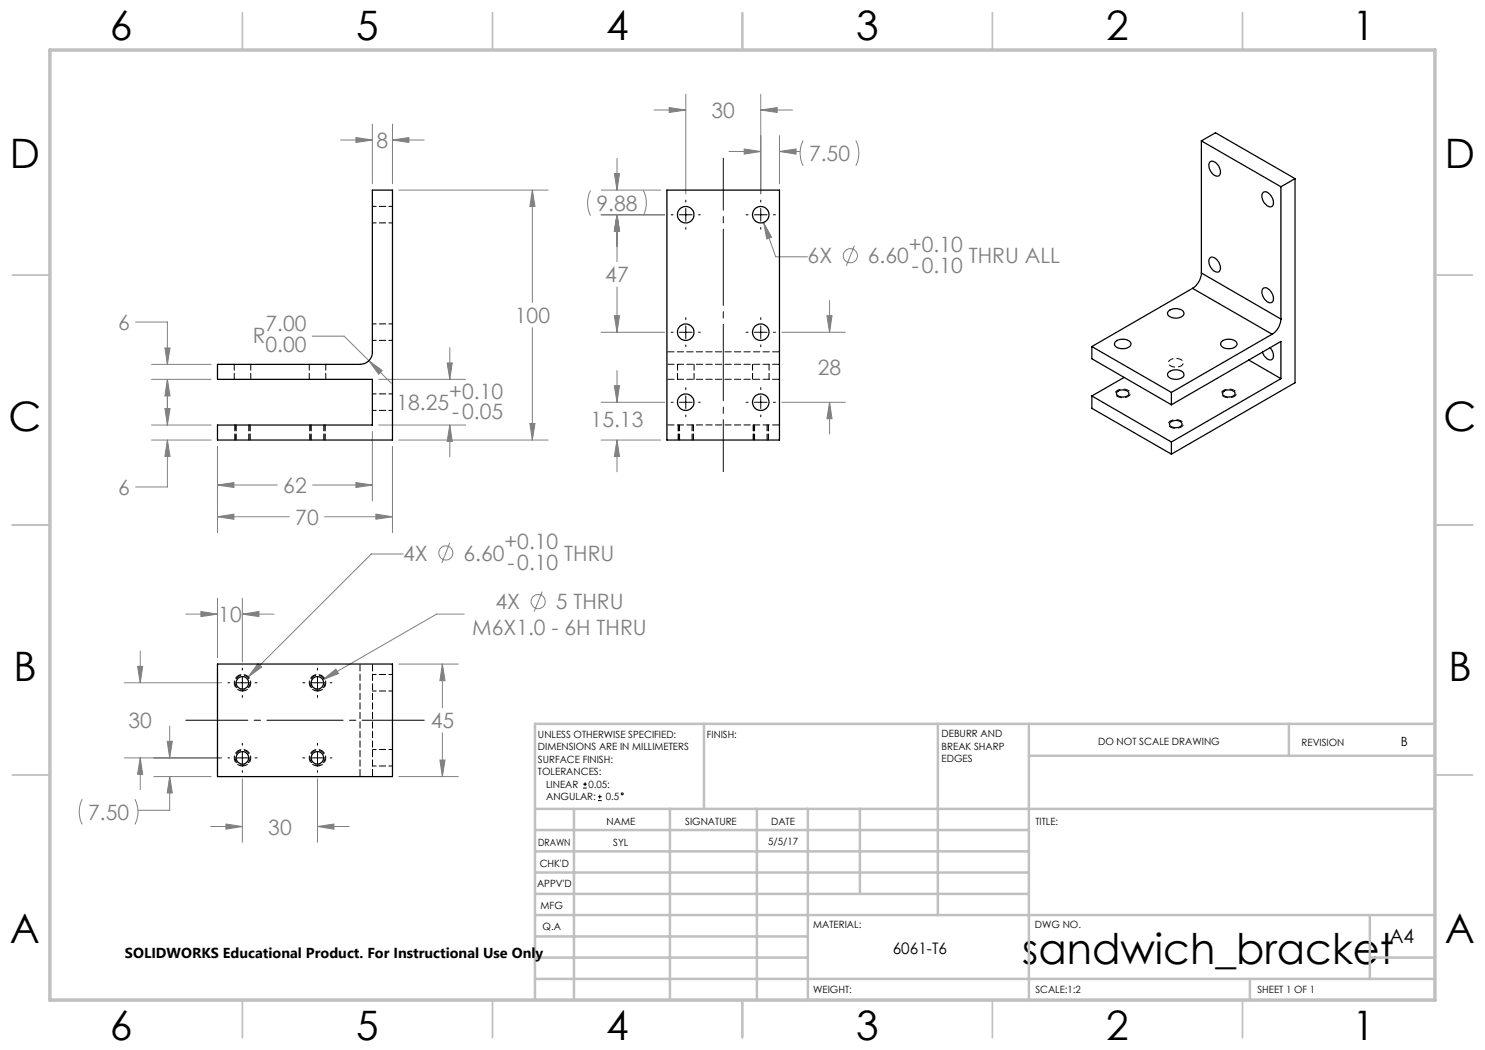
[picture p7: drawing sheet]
<svg xmlns="http://www.w3.org/2000/svg" width="297mm" height="210mm" viewBox="0 0 297 210" stroke-linecap="round" stroke-linejoin="round" font-family="sans-serif">
<g fill="none" stroke="#808080" stroke-width=".2">
<path d="M137.2 18.8v20M152.2 18.8v20M68.1 28h6.4M71.2 27.5l3.3 .5-3.3 .5zM74.5 24.8v12M78.5 28l3.3-.5v1zM78.5 24.8v12M78.5 28h6.3M79.8 38h29.8M106.5 38l.5 3.3h-1zM106.5 38v22.5M118.1 38.1a5.6 5.6 0 0 0 0 5"/>
<path d="M120.2 38h11.9M122.9 34.7h1l-.5 3.3zM123.4 31.7v6.3M128.7 38.1a5.6 5.6 0 0 1 0 5M130.8 22h6.4M133.8 21.5l3.4 .5-3.4 .5zM145.8 30.3h6.4M148.8 29.8l3.4 .5-3.4 .5zM152.2 22l3.2-.5v1zM152.2 22h6.3M155.9 30.3l3.3-.5v1zM155.9 27.1v9.7"/>
<path d="M155.9 30.3h4.1M160.6 28.1a5.6 5.6 0 0 0 0 5.1M171.2 28.1a5.6 5.6 0 0 1 0 5.1M120.2 43h12.8M123.4 43l.5 3.2h-1zM123.4 43v9.3M123.4 57.4v9.1M152.7 44.5l1.6 2.9-.9 .4zM152.7 44.5l2.5 6.9h6.3M170.9 49.1l-1.6 4.1M27.1 64.4h6.4v8.5M30.3 72.9h11.9"/>
<path d="M30.3 75.9h11.9M33 69.6h1l-.5 3.3zM33.5 75.9l.5 3.3h-1zM33.5 75.9v9.1M62.5 67.2h6.3l5 4.9M73.8 72.1l2.6 2-.7 .8zM73.8 72.1l4.4 4.6M75.7 75.9h17.4M89.4 72.6h1.1l-.5 3.3zM90 69.5v6.4M106.5 65.5v22.5M120.2 66.5h12.8"/>
<path d="M122.9 63.1h1l-.5 3.4zM122.9 77.1h1l-.5 3.4zM123.4 74.1v6.4M156.4 66.5h12.7M165.4 63.1h1l-.5 3.4zM165.9 60.1v6.4M30.3 88h11.9M30.3 85h11.9M33 81.7h1l-.5 3.3zM33.5 88l.5 3.3h-1zM33.5 88v9.4h-6.4M43.5 97l3.3-.5v1z"/>
<path d="M43.5 89.3v17.2M43.5 97h12M62.5 97h12M71.2 96.5l3.3 .5-3.3 .5zM74.5 86.3v13.9M75.7 85h17.4M78.5 89.3v17.2M79.8 88h29.8M90 85l.5 3.3h-1.1zM90 85v6.4M106 84.7h1l-.5 3.3zM120.2 88h11.9"/>
<path d="M120.2 80.5h12.8M123.4 88l.5 3.3h-1zM123.4 88v6.4M156.4 80.5h12.7M165.9 80.5l.5 3.2h-1zM165.9 80.5v6.3M43.5 103.4l3.3-.6v1zM43.5 119.7v11.8M43.5 103.4h14.4M48.5 119.7v12.7M64.9 103.4h13.6M75.2 102.8l3.3 .6-3.3 .4z"/>
<path d="M80.6 110.8h-6.3l-24.7 24.6M90 108.6l-1.6 4M108.4 118.3l-1.6 4M24.9 136.6h19.4M27.5 133.3h1l-.5 3.3zM28 130.2v6.4M37.1 122.8h6.4M40.2 122.3l3.3 .5-3.3 .5zM48.5 122.8l3.3-.5v1zM48.5 122.8h6.3M51.6 132.7l.8 .7-2.8 2zM64.6 136l2.6-2.2 .5 .9z"/>
<path d="M79.8 132.8h11.9M88.5 132.8l.5 3.3h-1zM88.5 132.8v8.8M92.9 122.8h-5.6l-22.7 13.2M16.4 159.8a5.6 5.6 0 0 0 0 5.1M24.9 151.6h19.4M27 159.8a5.6 5.6 0 0 1 0 5.1M28 151.6l.5 3.3h-1zM28 151.6v6.3M30.8 155.3h11.4M33.4 148.3h1.1l-.6 3.3zM33.9 155.3l.6 3.3h-1.1z"/>
<path d="M33.9 155.3v6.8h-6.3M33.9 145.2v6.4M48.5 155.7v12.8M63.5 155.7v12.8M79.8 155.3h11.9M88 152h1l-.5 3.3zM88.5 146.6v8.7M42.1 165.3h6.4M45.2 164.8l3.3 .5-3.3 .5zM63.5 165.3l3.3-.5v1zM63.5 165.3h6.3"/>
<circle cx="170.1" cy="51.2" r="1.41"/>
<circle cx="89.2" cy="110.6" r="1.41"/>
<circle cx="107.6" cy="120.3" r="1.42"/>
</g>
<g fill="none" stroke="#000" stroke-width=".2">
<path d="M134.2 43h.4M135.9 43h2.5M137.2 40v.4M137.2 41.7v2.5M137.2 45.5v.4M139.7 43h.4M149.2 43h.4M150.9 43h2.5M152.2 40v.4M152.2 41.7v2.5M152.2 45.5v.4M154.7 43h.4"/>
<path d="M134.2 66.5h.4M135.9 66.5h2.5M137.2 63.5v.4M137.2 65.2v2.5M137.2 69v.3M137.2 77.5v.4M137.2 79.2v2.5M139.7 66.5h.4M149.2 66.5h.4M150.9 66.5h2.5M152.2 63.5v.4M152.2 65.2v2.5"/>
<path d="M152.2 69v.3M152.2 77.5v.4M152.2 79.2v2.5M154.7 66.5h.4M134.2 80.5h.4M135.9 80.5h2.5M137.2 83v.4M139.7 80.5h.4M149.2 80.5h.4M150.9 80.5h2.5M152.2 83v.4M154.7 80.5h.4"/>
<path d="M45.6 136.6h.3M47.2 136.6h2.5M48.5 133.7v.3M48.5 135.3v2.5M48.5 139.1v.4M51 136.6h.4M60.6 136.6h.4M62.2 136.6h2.6M63.5 133.7v.3M63.5 135.3v2.5M63.5 139.1v.4M66 136.6h.4"/>
<path d="M45.6 151.6h.3M47.2 151.6h2.5M48.5 148.7v.3M48.5 150.3v2.6M48.5 154.1v.4M51 151.6h.4M60.6 151.6h.4M62.2 151.6h2.6M63.5 148.7v.3M63.5 150.3v2.6M63.5 154.1v.4M66 151.6h.4"/>
<path d="M116.6 157.6h.8M116.6 156.8h.8M117 156.4v.8M119.6 159.3h.7M119.9 159v.7M119.6 160.1h.7"/>
<circle cx="124.4" cy="158.8" r=".19"/>
</g>
<path d="M223.5 78.1a1.82 1.82 0 0 1 2.6 .6 1.74 1.74 0 0 1-2.5 .6h-.2a.64 .64 0 0 1-.3-.7 .64 .64 0 0 1 .4-.5M234.1 71.9a1.82 1.82 0 0 1 2.6 .6 1.74 1.74 0 0 1-2.5 .7l-.2-.1a.64 .64 0 0 1-.3-.6 .64 .64 0 0 1 .4-.6M244.7 78.1a1.82 1.82 0 0 1 2.6 .6 1.74 1.74 0 0 1-2.5 .6h-.1a.64 .64 0 0 1-.4-.7 .64 .64 0 0 1 .4-.5M234.1 84.2a1.82 1.82 0 0 1 2.6 .6 1.74 1.74 0 0 1-2.5 .6h-.2a.64 .64 0 0 1-.3-.6 .64 .64 0 0 1 .4-.6M48.5 138a1.5 1.5 0 0 0 1.3-2.2 1.5 1.5 0 0 0-2.5-.1 1.5 1.5 0 0 0 1 2.3h.2M63.5 138a1.5 1.5 0 0 0 1.3-2.2 1.5 1.5 0 0 0-2.5-.1 1.5 1.5 0 0 0 1 2.3h.2M48.5 153a1.5 1.5 0 0 0 1.3-2.2 1.5 1.5 0 0 0-2.5-.1 1.5 1.5 0 0 0 1 2.3h.2M63.5 153a1.5 1.5 0 0 0 1.3-2.2 1.5 1.5 0 0 0-2.5-.1 1.5 1.5 0 0 0 1 2.3h.2" fill="none" stroke="#000" stroke-width=".2" stroke-dasharray="1.3 .6" stroke-dashoffset=".7" stroke-linecap="butt"/>
<path d="M84.9 144h-47.7" fill="none" stroke="#000" stroke-width=".2" stroke-dasharray="15.2 1.3 1.3 1.3" stroke-dashoffset="2.8"/>
<path d="M144.7 31.6v62.7" fill="none" stroke="#000" stroke-width=".2" stroke-dasharray="15.2 1.3 1.3 1.3" stroke-dashoffset="4.8"/>
<g fill="none" stroke="#c0c0c0" stroke-width=".35">
<path d="M48.5 2.5v7.5M98.5 2.5v7.5M148.5 2.5v7.5M198.5 2.5v7.5M248.5 2.5v7.5M2.5 55h7.5M287 55h7.5M2.5 105h7.5M287 105h7.5M2.5 155h7.5M287 155h7.5M48.5 200v7.5"/>
<path d="M98.5 200v7.5M148.5 200v7.5M198.5 200v7.5M248.5 200v7.5"/>
</g>
<g fill="none" stroke="#c0c0c0" stroke-width=".5">
<path d="M140.8 144.8v17M187.6 144.8v38.2M205.8 144.8v55.2M205.8 151.2h81.2M257.8 144.8v6.4M287 144.8h-180v55.2M107 161.8h180M107 178.8h98.8M107 174.5h98.8M107 170.3h98.8M107 166h98.8M114.8 161.8v38.2"/>
<path d="M134 161.8v38.2M151.4 161.8v38.2M161.6 161.8v38.2M172 161.8v17M107 195.8h180M107 191.5h54.6M107 187.3h54.6M107 183h180M250 195.8v4.2M274 191.5h13M274 183v12.8"/>
</g>
<path d="M10 10h277v190h-277z" fill="none" stroke="#c0c0c0" stroke-width=".7"/>
<path d="M47 85v3M50 85v3M62 85v3M65 85v3M135.7 85v3M138.7 85v3M150.7 85v3M153.7 85v3" fill="none" stroke="#000" stroke-width=".2" stroke-dasharray="1.3 .6" stroke-dashoffset=".1"/>
<path d="M75.2 102.8l3.3 .6-3.3 .4zM43.5 103.4l3.3-.6v1zM106.5 38l.5 3.3h-1zM106 84.7h1l-.5 3.3zM33.5 88l.5 3.3h-1zM33 81.7h1l-.5 3.3zM33 69.6h1l-.5 3.3zM33.5 75.9l.5 3.3h-1zM73.8 72.1l1.9 2.8 .7-.8zM71.2 27.5l3.3 .5-3.3 .5zM78.5 28l3.3-.5v1zM71.2 96.5l3.3 .5-3.3 .5zM43.5 97l3.3-.5v1zM90 85l.5 3.3h-1.1zM89.4 72.6h1.1l-.5 3.3zM45.2 164.8l3.3 .5-3.3 .5zM63.5 165.3l3.3-.5v1zM28 151.6l.5 3.3h-1zM27.5 133.3h1l-.5 3.3zM40.2 122.3l3.3 .5-3.3 .5zM48.5 122.8l3.3-.5v1zM88 152h1l-.5 3.3zM88.5 132.8l.5 3.3h-1zM33.4 148.3h1.1l-.6 3.3zM33.9 155.3l.6 3.3h-1.1zM51.6 132.7l-2 2.7 2.8-2zM64.6 136l3.1-1.3-.5-.9zM133.8 21.5l3.4 .5-3.4 .5zM152.2 22l3.2-.5v1zM122.9 63.1h1l-.5 3.4zM123.4 43l.5 3.2h-1zM122.9 77.1h1l-.5 3.4zM123.4 88l.5 3.3h-1zM165.4 63.1h1l-.5 3.4zM165.9 80.5l.5 3.2h-1zM148.8 29.8l3.4 .5-3.4 .5zM155.9 30.3l3.3-.5v1zM152.7 44.5l.7 3.3 .9-.4zM123.4 43l.5 3.2h-1zM122.9 34.7h1l-.5 3.3z" fill="#808080"/>
<g fill="none" stroke="#000" stroke-width=".25">
<path d="M74.5 38h4v50h-35v-3h31v-9.1h-31v-3h28.5a2.46 2.46 0 0 0 2.5-2.5zM133.4 38h22.5v50h-22.5zM240.3 28.2l15.9 9.2M240.3 28.2v26.4M240.3 28.2l2.8-1.6 15.9 9.1M242 32.4a1.54 1.54 0 0 1 1.9 1.3 .95 .95 0 0 1-.5 1.5 2.1 2.1 0 0 1-1.4-2.8zM252.7 38.4a1.9 1.9 0 0 1 2 1.9 .78 .78 0 0 1-.4 1 .78 .78 0 0 1-1-.3 1.98 1.98 0 0 1-.7-2.5zM256.2 37.4v26.4M259 35.7l-2.8 1.7M259 35.7v40.8l-24.7 14.3M238.5 57.7l15.9 9.1M238.5 57.7l-20.1 11.6"/>
<path d="M240.3 54.6a3.9 3.9 0 0 1-1.8 3.1M240.3 54.6l15.9 9.2M242 51.6a1.54 1.54 0 0 1 1.9 1.3 .95 .95 0 0 1-.5 1.5 2.1 2.1 0 0 1-1.4-2.8zM252.6 57.7a1.23 1.23 0 0 1 1.7 .8 1.41 1.41 0 0 1 0 2 1.95 1.95 0 0 1-1.9-1.9v-.4zM218.4 69.3l15.9 9.2M218.4 69.3v2.4l15.9 9.3M218.4 79.2v2.5l15.9 9.1M218.4 79.2l15.9 9.2M223.1 68.4a2.19 2.19 0 0 1 3.1 .2 1.18 1.18 0 0 1-1.4 1.1 1.61 1.61 0 0 1-1.9-.9zM223.4 78.4a1.57 1.57 0 0 1 2.4 .3 1.41 1.41 0 0 1-2.2 .5l-.3-.4zM224.8 75.5l-6.4 3.7M233.8 74.4a2.15 2.15 0 0 1 2.9 .3 .98 .98 0 0 1-1.1 1.1 1.82 1.82 0 0 1-2.1-.8z"/>
<path d="M233.8 62.1a2.15 2.15 0 0 1 2.9 .4 1.17 1.17 0 0 1-1.4 1.1 1.5 1.5 0 0 1-1.8-1.1zM234.3 78.5v2.5M244.3 68.4a2.19 2.19 0 0 1 3.1 .2 1.18 1.18 0 0 1-1.4 1.1 1.45 1.45 0 0 1-1.9-1zM244.6 78.4a1.58 1.58 0 0 1 2.4 .3 1.46 1.46 0 0 1-2.2 .5l-.3-.4zM249.7 72l6.5 3.7M254 69.5a2.02 2.02 0 0 1 .5 2.4 1.33 1.33 0 0 1-1.8-.9l-.2-.6M254.4 66.8l-20.1 11.7M256.2 63.8a3.8 3.8 0 0 1-1.8 3M256.2 75.7l-21.9 12.7M256.2 75.7v-7.4l-21.9 12.7M234.1 84.4a1.58 1.58 0 0 1 2.3 .4 1.38 1.38 0 0 1-2.2 .5l-.3-.5zM234.3 88.4v2.4"/>
<path d="M43.5 132.8h35v22.5h-35z"/>
<circle cx="137.1" cy="43" r="1.65"/>
<circle cx="152.1" cy="42.9" r="1.65"/>
<circle cx="137.1" cy="66.5" r="1.65"/>
<circle cx="152.1" cy="66.4" r="1.65"/>
<circle cx="137.1" cy="80.5" r="1.65"/>
<circle cx="152.1" cy="80.4" r="1.65"/>
<circle cx="48.5" cy="136.6" r="1.24"/>
<circle cx="63.5" cy="136.6" r="1.24"/>
<circle cx="48.5" cy="151.6" r="1.24"/>
<circle cx="63.5" cy="151.6" r="1.24"/>
</g>
<path d="M74.5 44.6h4M78.5 41.3h-4M74.5 68.1h4M78.5 78.8h-4M78.5 64.8h-4M74.5 82.1h4M74.5 138.2h4M78.5 134.9h-4M74.5 153.2h4M78.5 149.9h-4" fill="none" stroke="#000" stroke-width=".2" stroke-dasharray="1.3 .6" stroke-dashoffset=".5"/>
<g fill="none" stroke="#000" stroke-width=".2" stroke-dasharray="1.3 .6" stroke-dashoffset=".1">
<path d="M46.9 72.9v3M50.2 75.9v-3M61.9 72.9v3M65.2 75.9v-3M135.5 72.9v3M138.8 75.9v-3M150.5 72.9v3M153.8 75.9v-3M47.3 85v3M49.8 88v-3M62.3 85v3M64.8 88v-3"/>
<path d="M135.9 85v3M138.4 88v-3M150.9 85v3M153.4 88v-3"/>
</g>
<path d="M133.4 72.9h22.5M155.9 70.4h-22.5M155.9 75.9h-22.5M155.9 85h-22.5M72 132.8v22.5M74.5 155.3v-22.5" fill="none" stroke="#000" stroke-width=".2" stroke-dasharray="1.3 .6" stroke-dashoffset="-.1"/>
<path d="M48.5 138.2a1.65 1.65 0 0 1-1.5-2.4 1.65 1.65 0 0 1 2.8-.2 1.65 1.65 0 0 1-1 2.6h-.3M63.5 138.2a1.65 1.65 0 0 1-1.5-2.4 1.65 1.65 0 0 1 2.8-.2 1.65 1.65 0 0 1-1 2.6h-.3M48.5 153.2a1.65 1.65 0 0 1-1.5-2.4 1.65 1.65 0 0 1 2.8-.2 1.65 1.65 0 0 1-1 2.6h-.3M63.5 153.2a1.65 1.65 0 0 1-1.5-2.4 1.65 1.65 0 0 1 2.8-.2 1.65 1.65 0 0 1-1 2.6h-.3" fill="none" stroke="#000" stroke-width=".2" stroke-dasharray="1.3 .6" stroke-dashoffset=".2"/>
<text font-size="8.5" x="204.5" y="192.7">sandwich_bracket</text>
<g font-size="8.1">
<text x="22" y="8">6</text>
<text x="71.2" y="8">5</text>
<text x="121.2" y="8">4</text>
<text x="171.3" y="8">3</text>
<text x="221.3" y="8">2</text>
<text x="270.5" y="8">1</text>
<text x="2" y="33.6">D</text>
<text x="289" y="33.6">D</text>
<text x="1.7" y="86.1">C</text>
<text x="288.7" y="86.1">C</text>
<text x="2.7" y="136.1">B</text>
<text x="289.7" y="136.1">B</text>
<text x="2" y="188.6">A</text>
<text x="289" y="188.6">A</text>
<text x="22" y="208">6</text>
<text x="71.2" y="208">5</text>
<text x="121.2" y="208">4</text>
<text x="171.3" y="208">3</text>
<text x="221.3" y="208">2</text>
<text x="270.5" y="208">1</text>
</g>
<g font-size="4.2" fill="#808080">
<text x="142.3" y="23.6">30</text>
<text x="75.3" y="29.6">8</text>
<text x="161.8" y="32.2">7.50</text>
<text x="119.3" y="42.2">9.88</text>
<text x="161.5" y="52.7">6X</text>
<text x="173.6" y="52.7">6.60</text>
<text x="181.8" y="50.4">+0.10</text>
<text x="193.8" y="52.7">THRU ALL</text>
<text x="121.1" y="56.4">47</text>
<text x="182.4" y="54.5">-0.10</text>
<text x="23.6" y="66">6</text>
<text x="103" y="64.6">100</text>
<text x="50.5" y="68.6">R</text>
<text x="53.1" y="66.3">7.00</text>
<text x="53.1" y="70.4">0.00</text>
<text x="163.6" y="75">28</text>
<text x="79.3" y="82">18.25</text>
<text x="89.9" y="79.7">+0.10</text>
<text x="90.4" y="83.8">-0.05</text>
<text x="118.1" y="85.3">15.13</text>
<text x="23.6" y="99">6</text>
<text x="56.7" y="98.6">62</text>
<text x="59.1" y="104.9">70</text>
<text x="80.6" y="112.1">4X</text>
<text x="92.7" y="112.1">6.60</text>
<text x="100.9" y="109.9">+0.10</text>
<text x="101.5" y="114">-0.10</text>
<text x="112.9" y="112.1">THRU</text>
<text x="43.7" y="124.4">10</text>
<text x="99.1" y="121.9">4X</text>
<text x="111.2" y="121.9">5 THRU</text>
<text x="94.5" y="126.9">M6X1.0 - 6H THRU</text>
<text x="25.7" y="145.6">30</text>
<text x="86.2" y="145.6">45</text>
<text x="17.6" y="164">7.50</text>
<text x="53.7" y="166.9">30</text>
</g>
<text font-size="3.9" x="277.9" y="188.5">A4</text>
<text font-size="3.2" x="178.6" y="190.9">6061-T6</text>
<text font-size="2.9" x="25" y="191.6">SOLIDWORKS Educational Product. For Instructional Use Only</text>
<text font-size="2.5" x="280.2" y="149.1">B</text>
<g font-size="2">
<text x="107.6" y="147.6">UNLESS OTHERWISE SPECIFIED:</text>
<text x="141.4" y="147.6">FINISH:</text>
<text x="188.3" y="147.5">DEBURR AND</text>
<text x="188.3" y="150">BREAK SHARP</text>
<text x="219.6" y="149">DO NOT SCALE DRAWING</text>
<text x="260.3" y="149.2">REVISION</text>
<text x="107.6" y="150.1">DIMENSIONS ARE IN MILLIMETERS</text>
<text x="107.6" y="152.6">SURFACE FINISH:</text>
<text x="107.6" y="155.1">TOLERANCES:</text>
<text x="188.3" y="152.5">EDGES</text>
<text x="109.2" y="157.6">LINEAR</text>
<text x="109.2" y="160.1">ANGULAR:</text>
<text x="117.7" y="157.6">0.05:</text>
<text x="121.2" y="160.1">0.5</text>
<text x="121.3" y="165">NAME</text>
<text x="137" y="164.9">SIGNATURE</text>
<text x="154.2" y="164.9">DATE</text>
<text x="207.1" y="164.9">TITLE:</text>
<text x="107.6" y="169.1">DRAWN</text>
<text x="107.9" y="173.3">CHK'D</text>
<text x="122.7" y="169.1">SYL</text>
<text x="153.6" y="168.9">5/5/17</text>
<text x="107.4" y="177.4">APPV'D</text>
<text x="108.1" y="181.8">MFG</text>
<text x="108.5" y="186">Q.A</text>
<text x="162.6" y="185.5">MATERIAL:</text>
<text x="207" y="185.5">DWG NO.</text>
<text x="162.6" y="198.5">WEIGHT:</text>
<text x="207.1" y="198.6">SCALE:1:2</text>
<text x="251.5" y="198.6">SHEET 1 OF 1</text>
</g>
</svg>
